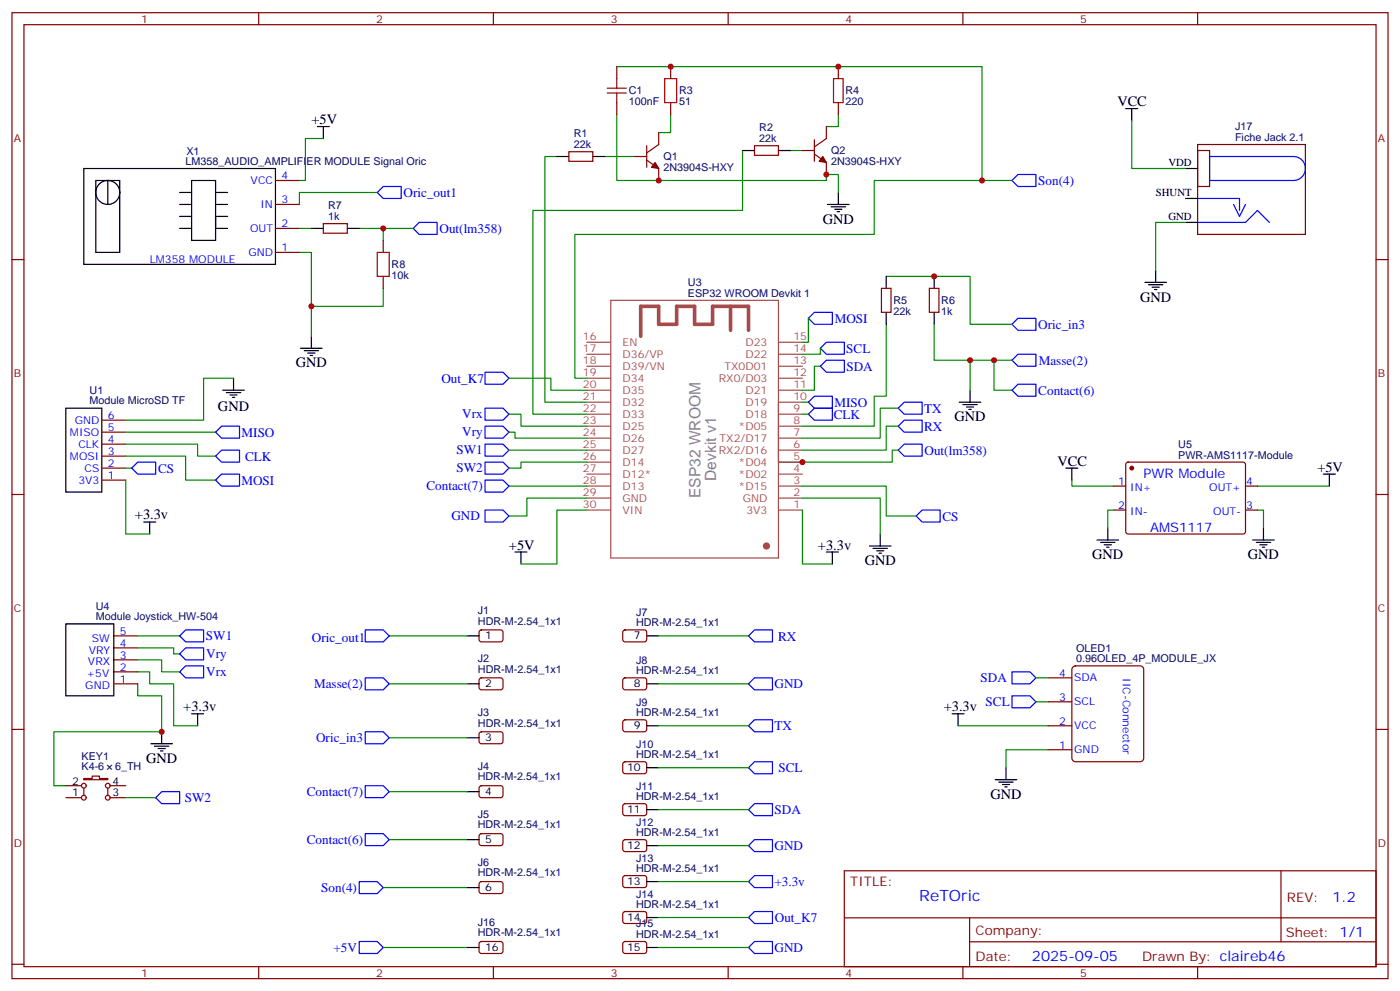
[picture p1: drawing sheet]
<svg xmlns="http://www.w3.org/2000/svg" width="412mm" height="292mm" viewBox="0 0 412 292" stroke-linecap="round" stroke-linejoin="round" font-family="sans-serif">
<g fill="none" stroke="#870000" stroke-width=".35">
<path d="M3.5 3.7h405.4v284.4h-405.4zM7.1 7.3h398.2v277.3h-398.2zM76.2 3.7v3.6M145.3 3.7v3.6M181.7 19.6v3.5M197.6 19.6v3.5M214.5 3.7v3.6M246.9 19.6v3.5M283.6 3.7v3.6M352.8 3.7v3.6M181.7 30.2v3.5M194 39v3.5l-3.5 2.5"/>
<path d="M197.6 30.2v3.5M243.4 37.3v3.5l-3.5 2.5M246.9 30.2v3.5M81.1 53.1h7.1M167.6 44.7h7v2.8h-7zM187 46.1h3.5M190.5 47.1l3.5 2.5v3.5M190.5 42.9v6.3M222.2 42.9h7.1v2.8h-7.1zM236.4 44.3h3.5M239.9 45.4l3.5 2.4v3.6M239.9 41.1v6.4"/>
<path d="M3.5 76.4h3.6M81.1 74.3h7.1M81.1 67.2h7.1M81.1 60.2h7.1M95.2 65.8h7.1v2.9h-7.1zM112.9 70.8v3.5M405.3 76.4h3.6M112.9 81.4v3.5M259.6 84.9h2.9v7h-2.9zM273.8 84.9h2.8v7h-2.8zM30 137.8h7M30 134.3h7"/>
<path d="M30 130.7h7M30 127.2h7M30 123.7h7M331.8 136.2l.5-.2 34.2 .1 .4 .6-.1 20.1-.6 .4-34.2-.1-.4-.6v-19.8zM3.5 145.6h3.6M30 141.3h7M328.1 143.1h3.5M328.1 150.1h3.5M366.9 143.1h3.5M366.9 150.1h3.5M405.3 145.6h3.6M33.5 197.8h7.1"/>
<path d="M33.5 194.2h7.1M33.5 190.7h7.1M33.5 187.2h7.1M141.3 185.6l.5-.2 5.9 .1 .5 .6-.1 2.4-.6 .4h-6l-.4-.7v-2.1zM141.3 199.7l.5-.2 5.9 .1 .5 .6-.1 2.4-.6 .5-6-.1-.4-.6v-2.2zM183.7 185.6l.4-.2 6 .1 .4 .6-.1 2.4-.6 .4h-5.9l-.5-.7v-2.1zM183.7 199.7l.4-.2 6 .1 .4 .6-.1 2.4-.6 .5-5.9-.1-.5-.6v-2.2zM308.7 199.5h7M316 196.4l.8-.4h19l.9 .4 .2 .7v26.1l-.5 .8-.6 .2h-19l-.9-.5-.2-.5v-26.1zM3.5 214.7h3.6M33.5 201.3h7.1M141.3 215.6l.5-.2 5.9 .1 .5 .6-.1 2.4-.6 .4h-6l-.4-.7v-2.1z"/>
<path d="M183.7 212.1l.4-.2h6l.4 .7-.1 2.4-.6 .4-5.9-.1-.5-.6v-2.1zM308.7 206.6h7M308.7 213.6h7M405.3 214.7h3.6M19.4 234.8h4.6M19.4 231.3h4.6M24.7 229.2h2.5v-.7h2.1v.7h2.4v.3h-7zM24.7 232v2.1M31.7 232v2.1M32.5 234.8h4.5M32.5 231.3h4.5M141.3 231.5l.5-.2h5.9l.5 .7-.1 2.4-.6 .4-6-.1-.4-.6v-2.1z"/>
<path d="M183.7 224.4l.4-.2 6 .1 .4 .6-.1 2.4-.6 .5-5.9-.1-.5-.7v-2.1zM183.7 236.8l.4-.2h6l.4 .7-.1 2.4-.6 .4-5.9-.1-.5-.6v-2.1zM308.7 220.7h7M141.3 245.6l.5-.2h5.9l.5 .7-.1 2.4-.6 .4h-6l-.4-.7v-2.1zM141.3 259.7l.5-.2 5.9 .1 .5 .6-.1 2.4-.6 .4h-6l-.4-.7v-2.1zM183.7 247.4l.4-.2h6l.4 .7-.1 2.4-.6 .4-5.9-.1-.5-.6v-2.1zM183.7 257.9l.4-.2 6 .1 .4 .6-.1 2.4-.6 .5-5.9-.1-.5-.6v-2.2zM248.7 256.3h156.6v28.3h-156.6zM377.3 256.4v20.8M141.3 277.3l.5-.2 5.9 .1 .5 .6-.1 2.4-.6 .5-6-.1-.4-.6v-2.2zM183.7 268.5l.4-.2 6 .1 .4 .6-.1 2.4-.6 .5-5.9-.1-.5-.7v-2.1zM183.7 277.3l.4-.2 6 .1 .4 .6-.1 2.4-.6 .5-5.9-.1-.5-.6v-2.2z"/>
<path d="M248.7 270.2h156.5M285.6 277.2h119.6M285.6 270.2v14.1M3.5 283.8h3.6M76.2 284.6v3.5M145.3 284.6v3.5M214.5 284.6v3.5M283.6 284.6v3.5M352.8 284.6v3.5M405.3 283.8h3.6"/>
<circle cx="24.7" cy="231.3" r=".71"/>
<circle cx="24.7" cy="234.8" r=".71"/>
<circle cx="31.8" cy="231.3" r=".71"/>
<circle cx="31.8" cy="234.8" r=".71"/>
</g>
<g fill="none" stroke="#000" stroke-width=".35">
<path d="M93.5 37.3h3.5M95.2 37.3v3.5M331.6 32h3.5M333.4 32v3.5M24.7 49.6h56.4v28.2h-56.4zM28.2 53.1h7.1v21.2h-7.1zM31.7 53.1v7.1M52.9 56.7h3.5M56.4 53.1h7.1v17.7h-7.1zM63.5 56.7h3.5M164 46.1h3.6M174.6 46.1h3.6"/>
<path d="M218.7 44.3h3.5M229.3 44.3h3.5M246.9 56.7v3.5M349.2 49.6h3.6M349.2 58.4h3.6M52.9 60.2h3.5M52.9 67.2h3.5M52.9 63.7h3.5M63.5 60.2h3.5M67 63.7h-3.5v3.5h3.5M91.7 67.2h3.5M102.3 67.2h3.5"/>
<path d="M243.8 60.2h6.3M244.8 60.9h4.3M245.9 61.6h2.1M246.6 62.3h.7M340.4 79.6v3.5M349.2 65.5h3.6M91.7 99v3.5M261.1 81.4v3.5M261.1 91.9v3.6M275.2 81.4v3.5M275.2 91.9v3.6M337.3 83.1h6.3"/>
<path d="M338.3 83.8h4.2M339.4 84.5h2.1M340.1 85.2h.7M65.6 114.9h6.4M66.7 115.6h4.2M67.7 116.3h2.1M68.4 117h.7M68.8 111.3v3.6M88.5 102.5h6.4M89.6 103.2h4.2M90.7 103.9h2.1M91.4 104.6h.7"/>
<path d="M282.6 118.4h6.3M283.6 119.1h4.3M284.7 119.8h2.1M285.8 114.9v3.5M19.4 120.2h10.6v24.7h-10.6zM285.4 120.5h.7M314 137.8h3.5M315.7 137.8v3.5M389.8 139.6h3.5M391.6 139.6v3.5M42.3 153.7h3.6M44.1 153.7v3.5"/>
<path d="M259.3 157.2v3.5M323.1 159h6.4M324.2 159.7h4.2M326.3 155.4v3.6M369 159h6.4M370.1 159.7h4.2M372.2 155.4v3.6M151.7 162.5h3.5M153.5 162.5v3.5M243.4 162.5h3.5M245.2 162.5v3.5M256.1 160.7h6.4"/>
<path d="M257.2 161.4h4.2M258.2 162.1h2.1M258.9 162.8h.7M325.3 160.4h2.1M326 161.1h.7M371.1 160.4h2.1M371.8 161.1h.7M19.4 183.7h14.1v21.1h-14.1zM137.6 187.2h3.5M190.5 187.2h3.5M44.4 218.9h6.4M45.5 219.6h4.2"/>
<path d="M47.6 215.4v3.5M56.4 210.1h3.6M58.2 210.1v3.5M137.6 201.3h3.5M137.6 217.2h3.5M190.5 201.3h3.5M190.5 213.6h3.5M280.5 210.1h3.5M282.2 210.1v3.5M46.6 220.3h2.1M47.3 221.1h.7M137.6 233h3.5"/>
<path d="M190.5 226h3.5M190.5 238.3h3.5M293.2 229.5h6.3M294.2 230.2h4.2M295.3 230.9h2.1M296 231.6h.7M296.3 226v3.5M137.6 247.2h3.5M190.5 248.9h3.5M190.5 259.5h3.5M137.6 261.3h3.5M137.6 278.9h3.5"/>
<path d="M190.5 270.1h3.5M190.5 278.9h3.5"/>
<circle cx="31.7" cy="56.7" r="3.5"/>
</g>
<g fill="none" stroke="#00f" stroke-width=".35">
<path d="M111.1 56.7l1.8-1.8h5.3v3.5h-5.3zM298.1 53.1l1.8-1.7h5.3v3.5h-5.3zM352.8 58.4h12.3v3.5M356.3 46.1h24.7a3.5 3.5 0 0 1 3.5 3.5 3.5 3.5 0 0 1-3.5 3.5h-24.7zM121.7 67.2l1.8-1.7h5.3v3.5h-5.3zM352.8 65.5h14.1l3.5-3.6 3.5 3.6M363.4 60.2l1.7 3.5 1.8-3.5M238.1 93.7l1.8-1.8h5.3v3.6h-5.3zM298.1 95.5l1.8-1.8h5.3v3.5h-5.3zM142.9 109.6h5.3l1.7 1.7-1.7 1.8h-5.3zM238.1 118.4l1.8-1.8h5.3v3.6h-5.3zM241.7 107.8l1.7-1.8h5.3v3.6h-5.3z"/>
<path d="M241.7 102.5l1.7-1.7h5.3v3.5h-5.3zM298.1 114.9l1.8-1.8h5.3v3.5h-5.3zM298.1 106l1.8-1.7h5.3v3.5h-5.3zM38.8 137.8l1.8-1.8h5.3v3.6h-5.3zM63.5 127.2l1.8-1.8h5.3v3.6h-5.3zM63.5 134.3l1.8-1.8h5.3v3.5h-5.3zM142.9 120.2h5.3l1.7 1.7-1.7 1.8h-5.3zM142.9 125.4h5.3l1.7 1.8-1.7 1.8h-5.3zM142.9 130.7h5.3l1.7 1.8-1.7 1.8h-5.3zM142.9 136h5.3l1.7 1.8-1.7 1.8h-5.3zM238.1 121.9l1.8-1.7h5.3v3.5h-5.3zM264.6 120.2l1.7-1.8h5.3v3.5h-5.3z"/>
<path d="M266.3 130.7h5.3v3.6h-5.3l-1.7-1.8zM266.3 123.7h5.3v3.5h-5.3l-1.7-1.8zM63.5 141.3l1.8-1.7h5.3v3.5h-5.3zM142.9 141.3h5.3l1.7 1.8-1.7 1.8h-5.3zM142.9 150.1h5.3l1.7 1.8-1.7 1.8h-5.3zM271.6 150.1h5.3v3.6h-5.3l-1.7-1.8zM52.9 187.2l1.8-1.8h5.3v3.5h-5.3zM52.9 192.5l1.8-1.8h5.3v3.5h-5.3zM52.9 197.8l1.8-1.8h5.3v3.5h-5.3zM107.6 185.4h5.3l1.8 1.8-1.8 1.7h-5.3zM107.6 199.5h5.3l1.8 1.8-1.8 1.8h-5.3zM220.5 187.2l1.7-1.8h5.3v3.5h-5.3z"/>
<path d="M222.2 199.5h5.3v3.6h-5.3l-1.7-1.8zM298.1 197.8h5.3l1.8 1.7-1.8 1.8h-5.3zM107.6 215.4h5.3l1.8 1.8-1.8 1.7h-5.3zM220.5 213.6l1.7-1.7h5.3v3.5h-5.3zM298.1 204.8h5.3l1.8 1.8-1.8 1.8h-5.3zM45.9 234.8l1.7-1.8h5.3v3.6h-5.3zM107.6 231.3h5.3l1.8 1.7-1.8 1.8h-5.3zM220.5 238.3l1.7-1.7h5.3v3.5h-5.3zM222.2 224.2h5.3v3.6h-5.3l-1.7-1.8zM105.8 259.5h5.3l1.8 1.8-1.8 1.7h-5.3zM107.6 245.4h5.3l1.8 1.8-1.8 1.7h-5.3zM220.5 248.9l1.7-1.7h5.3v3.5h-5.3z"/>
<path d="M220.5 259.5l1.7-1.8h5.3v3.6h-5.3zM105.8 277.1h5.3l1.8 1.8-1.8 1.8h-5.3zM220.5 278.9l1.7-1.8h5.3v3.6h-5.3zM222.2 268.3h5.3v3.6h-5.3l-1.7-1.8z"/>
</g>
<g fill="none" stroke="#008700" stroke-width=".35">
<path d="M181.7 19.6h107.6v33.5h-31.8v15.9h-88.2v42.3h3.6M181.7 33.7v19.4h61.7v-1.7h3.5v5.3M197.6 33.7v5.3h-3.6M246.9 33.7v3.6h-3.5M333.4 35.5v14.1h15.8M95.2 40.8h-5.2v12.3h-1.8M111.1 56.7h-22.9v3.5M164 46.1h-3.5v72.3h12.4M178.2 46.1h8.8M218.7 44.3v17.6h-61.7v60h15.9M232.8 44.3h3.6M289.3 53.1h8.8"/>
<path d="M88.2 74.3h3.5v24.7M88.2 67.2h3.5M105.8 67.2h15.9M112.9 67.2v3.6M349.2 65.5h-8.8v14.1M112.9 84.9v5.3h-21.2M238.1 93.7v7.1h-1.7M261.1 95.5v21.1h-3.6v8.8h-21.1M261.1 81.4h24.7v14.1h12.3M275.2 95.5v10.5h10.6M68.8 111.3h-8.8v12.4h-23M149.9 111.3h12.4v3.6h10.6"/>
<path d="M229.3 118.4v17.6h33.5v-3.5h1.8M236.4 118.4h1.7M241.7 102.5v1.8h-5.3M241.7 107.8h-1.8v7.1h-3.5M292.8 106v8.9h5.3M298.1 106h-12.3v8.9M37 130.7h21.2v3.6h5.3M37 134.3h17.7v7h8.8M37 127.2h26.5M37 137.8h1.8M149.9 121.9h3.6v3.5h19.4M149.9 127.2h1.8v1.8h21.2"/>
<path d="M149.9 132.5h23M172.9 136h-19.4v1.8h-3.6M236.4 121.9h1.7M264.6 120.2h-5.3v8.8h-22.9M264.6 125.4h-3.5v7.1h-24.7M37 141.3v15.9h7.1M149.9 143.1h23M172.9 150.1h-8.9v15.9h-10.5M172.9 146.6h-17.7v5.3h-5.3M236.4 150.1v15.9h8.8M236.4 146.6h22.9v10.6M236.4 143.1h24.7v8.8h8.8"/>
<path d="M315.7 141.3v1.8h12.4M328.1 150.1h-1.8v5.3M370.4 150.1h1.8v5.3M370.4 143.1h21.2M40.6 197.8h3.5v3.5h7.1v12.3h7M40.6 194.2h7v3.6h5.3M40.6 190.7h10.6v1.8h1.7M40.6 187.2h12.3M114.7 187.2h22.9M194 187.2h26.5M305.2 199.5h3.5M40.6 201.3v3.5h7v10.6h-31.7v15.9h3.5"/>
<path d="M114.7 201.3h22.9M114.7 217.2h22.9M194 213.6h26.5M194 201.3h26.5M282.2 213.6h26.5M305.2 206.6h3.5M37 234.8h8.9M114.7 233h22.9M194 226h26.5M194 238.3h26.5M308.7 220.7h-12.4v5.3M114.7 247.2h22.9"/>
<path d="M194 248.9h26.5M194 259.5h26.5M112.9 261.3h24.7M112.9 278.9h24.7M194 270.1h26.5M194 278.9h26.5"/>
</g>
<g fill="none" stroke="#a64a4a" stroke-width=".35">
<path d="M179.9 88.4h49.4v75.9h-49.4zM172.9 118.4h6.9M172.9 114.9h6.9M172.9 111.3h6.9M172.9 107.8h6.9M172.9 104.3h6.9M172.9 100.8h6.9M229.4 118.4h7M229.4 114.9h7M229.4 111.3h7M229.4 107.8h7M229.4 104.3h7"/>
<path d="M229.4 100.8h7M172.9 139.6h6.9M172.9 136h6.9M172.9 132.5h6.9M172.9 129h6.9M172.9 125.4h6.9M172.9 121.9h6.9M229.4 139.6h7M229.4 136h7M229.4 132.5h7M229.4 129h7M229.4 125.4h7"/>
<path d="M229.4 121.9h7M172.9 150.1h6.9M172.9 146.6h6.9M172.9 143.1h6.9M229.4 150.1h7M229.4 146.6h7M229.4 143.1h7"/>
</g>
<circle cx="225.8" cy="160.7" r=".88" fill="#a64a4a" stroke="#a64a4a" stroke-width=".35"/>
<path d="M215.2 90.2v7M220.5 97.2v-7h-10.6v5.3h-5.3v-5.3h-5.3v5.3h-5.3v-5.3h-5.3v8.8" fill="none" stroke="#a64a4a" stroke-width="1.1"/>
<path d="M352.8 44.3h3.5v10.6h-3.5zM352.8 42.5h31.7v26.5h-31.7z" fill="none" stroke="#800000" stroke-width=".35"/>
<g fill="#870000" stroke="#870000" stroke-width=".35">
<path d="M193 47.8l1 1.8-2.1-.4z"/>
<path d="M242.4 46.1l1 1.7-2.1-.3z"/>
<circle cx="333.4" cy="137.8" r=".53"/>
</g>
<path d="M178.9 27.4h5.6M178.9 26h5.6M181.7 23.1v2.9M181.7 27.4v2.8M195.8 23.1h3.5v7.1h-3.5zM245.5 23.1h2.9v7.1h-2.9zM111.1 74.3h3.6v7.1h-3.6z" fill="none" stroke="#a10000" stroke-width=".35"/>
<g fill="#c00">
<circle cx="292.8" cy="106" r=".88"/>
<circle cx="236.4" cy="136" r=".88"/>
<circle cx="285.8" cy="106" r=".88"/>
<circle cx="289.3" cy="53.1" r=".88"/>
<circle cx="47.6" cy="215.4" r=".88"/>
<circle cx="91.7" cy="90.2" r=".88"/>
<circle cx="112.9" cy="67.2" r=".88"/>
<circle cx="246.9" cy="19.6" r=".88"/>
<circle cx="197.6" cy="19.6" r=".88"/>
<circle cx="275.2" cy="81.4" r=".88"/>
<circle cx="194" cy="53.1" r=".88"/>
<circle cx="243.4" cy="51.4" r=".88"/>
</g>
<g font-size="4.6" fill="#838383">
<text x="211" y="141.5" transform="rotate(-90 211 141.5)">Devkit v1</text>
<text x="206.4" y="146.6" transform="rotate(-90 206.4 146.6)">ESP32 WROOM</text>
</g>
<text font-size="4.6" fill="#00f" x="270.8" y="265.4">ReTOric</text>
<g font-size="4.2">
<text x="329.1" y="31.3">VCC</text>
<text x="91.7" y="36.5">+5V</text>
<text x="242.4" y="65.8">GND</text>
<text x="335.8" y="88.8">GND</text>
<text x="87.1" y="108.2">GND</text>
<text x="64.2" y="121">GND</text>
<text x="281.2" y="124">GND</text>
<text x="311.5" y="137.1">VCC</text>
<text x="388.1" y="138.9">+5V</text>
<text x="39.7" y="152.6">+3.3v</text>
<text x="149.9" y="161.8">+5V</text>
<text x="240.9" y="161.8">+3.3v</text>
<text x="254.7" y="166.4">GND</text>
<text x="321.7" y="164.6">GND</text>
<text x="367.6" y="164.6">GND</text>
<text x="54" y="209.4">+3.3v</text>
<text x="278" y="209.4">+3.3v</text>
<text x="43" y="224.6">GND</text>
<text x="291.7" y="235.2">GND</text>
</g>
<g font-size="4.2" fill="#00f">
<text x="392.5" y="265.6">1.2</text>
<text x="304" y="283">2025-09-05</text>
</g>
<g font-size="3.9" fill="#00f">
<text x="118.9" y="58">Oric_out1</text>
<text x="305.9" y="54.5">Son(4)</text>
<text x="129.5" y="68.6">Out(lm358)</text>
<text x="245.9" y="95">MOSI</text>
<text x="305.9" y="96.8">Oric_in3</text>
<text x="249.3" y="103.9">SCL</text>
<text x="306" y="107.4">Masse(2)</text>
<text x="130" y="112.6">Out_K7</text>
<text x="249.3" y="109.2">SDA</text>
<text x="245.8" y="119.7">MISO</text>
<text x="305.9" y="116.2">Contact(6)</text>
<text x="136.2" y="123.2">Vrx</text>
<text x="245.6" y="123.3">CLK</text>
<text x="272.2" y="121.5">TX</text>
<text x="71.2" y="128.6">MISO</text>
<text x="136.2" y="128.5">Vry</text>
<text x="272.2" y="126.8">RX</text>
<text x="72.2" y="135.6">CLK</text>
<text x="134.4" y="133.8">SW1</text>
<text x="272.3" y="133.9">Out(lm358)</text>
<text x="46.6" y="139.1">CS</text>
<text x="71.1" y="142.7">MOSI</text>
<text x="134.4" y="139.1">SW2</text>
<text x="336.9" y="140.6">PWR Module</text>
<text x="125.6" y="144.4">Contact(7)</text>
<text x="133" y="153.1">GND</text>
<text x="277.6" y="153.3">CS</text>
<text x="338.8" y="156.5">AMS1117</text>
<text x="60.7" y="188.5">SW1</text>
<text x="91.9" y="188.9">Oric_out1</text>
<text x="229.2" y="188.6">RX</text>
<text x="60.7" y="193.7">Vry</text>
<text x="60.7" y="199">Vrx</text>
<text x="92.5" y="202.5">Masse(2)</text>
<text x="228.1" y="202.6">GND</text>
<text x="288.8" y="200.8">SDA</text>
<text x="290.3" y="207.9">SCL</text>
<text x="228.1" y="214.9">TX</text>
<text x="93.1" y="218.4">Oric_in3</text>
<text x="229.3" y="227.3">SCL</text>
<text x="54.4" y="236.1">SW2</text>
<text x="90.4" y="234.3">Contact(7)</text>
<text x="228.1" y="239.7">SDA</text>
<text x="90.4" y="248.4">Contact(6)</text>
<text x="228.1" y="250.3">GND</text>
<text x="94.6" y="262.5">Son(4)</text>
<text x="228.1" y="260.9">+3.3v</text>
<text x="228.2" y="271.4">Out_K7</text>
<text x="98.2" y="280.2">+5V</text>
<text x="228.1" y="280.3">GND</text>
</g>
<g font-size="3.9" fill="#800">
<text x="250.5" y="260.9">TITLE:</text>
<text x="379.1" y="265.6">REV:</text>
<text x="287.4" y="275.1">Company:</text>
<text x="378.7" y="275.7">Sheet: 1/1</text>
<text x="287.4" y="282.8">Date:</text>
<text x="336.4" y="282.9">Drawn By: claireb46</text>
</g>
<g font-size="3.2" fill="#800">
<text x="41.6" y="6.7">1</text>
<text x="110.8" y="6.7">2</text>
<text x="179.9" y="6.7">3</text>
<text x="249.1" y="6.7">4</text>
<text x="318.2" y="6.7">5</text>
<text x="4.1" y="41.8">A</text>
<text x="405.9" y="41.8">A</text>
<text x="4.1" y="111">B</text>
<text x="405.9" y="111">B</text>
<text x="4.1" y="180.1">C</text>
<text x="405.9" y="180.1">C</text>
<text x="4.1" y="249.3">D</text>
<text x="405.9" y="249.3">D</text>
<text x="41.6" y="287.5">1</text>
<text x="110.8" y="287.5">2</text>
<text x="179.9" y="287.5">3</text>
<text x="249.1" y="287.5">4</text>
<text x="318.2" y="287.5">5</text>
</g>
<g font-size="3.2" fill="#000080">
<text x="185.2" y="27.8">C1</text>
<text x="200" y="27.8">R3</text>
<text x="249.1" y="27.8">R4</text>
<text x="185.2" y="31">100nF</text>
<text x="200" y="31">51</text>
<text x="249.1" y="31">220</text>
<text x="169" y="40.4">R1</text>
<text x="223.7" y="41.8">22k</text>
<text x="223.7" y="38.7">R2</text>
<text x="363.8" y="41.5">Fiche Jack 2.1</text>
<text x="363.8" y="38.4">J17</text>
<text x="54.9" y="45.5">X1</text>
<text x="169" y="43.6">22k</text>
<text x="195.4" y="47.2">Q1</text>
<text x="244.8" y="45.4">Q2</text>
<text x="54.6" y="48.5">LM358_AUDIO_AMPLIFIER MODULE Signal Oric</text>
<text x="195.4" y="50.4">2N3904S-HXY</text>
<text x="244.8" y="48.6">2N3904S-HXY</text>
<text x="96.7" y="64.8">1k</text>
<text x="96.7" y="61.6">R7</text>
<text x="115.4" y="82.1">10k</text>
<text x="115.4" y="79">R8</text>
<text x="202.6" y="87.3">ESP32 WROOM Devkit 1</text>
<text x="202.6" y="84.2">U3</text>
<text x="263.2" y="89.5">R5</text>
<text x="277.3" y="89.5">R6</text>
<text x="263.2" y="92.7">22k</text>
<text x="277.3" y="92.7">1k</text>
<text x="26.4" y="118.9">Module MicroSD TF</text>
<text x="26.4" y="115.9">U1</text>
<text x="347.1" y="131.9">U5</text>
<text x="347.1" y="135">PWR-AMS1117-Module</text>
<text x="28.2" y="179.5">U4</text>
<text x="28.2" y="182.6">Module Joystick_HW-504</text>
<text x="140.8" y="184">HDR-M-2.54_1x1</text>
<text x="140.8" y="180.9">J1</text>
<text x="187.3" y="184.4">HDR-M-2.54_1x1</text>
<text x="187.3" y="181.3">J7</text>
<text x="317" y="191.9">OLED1</text>
<text x="140.8" y="195">J2</text>
<text x="187.3" y="195.4">J8</text>
<text x="317" y="194.9">0.96OLED_4P_MODULE_JX</text>
<text x="140.8" y="198.1">HDR-M-2.54_1x1</text>
<text x="187.3" y="198.5">HDR-M-2.54_1x1</text>
<text x="187.3" y="207.7">J9</text>
<text x="140.8" y="213.9">HDR-M-2.54_1x1</text>
<text x="140.8" y="210.9">J3</text>
<text x="187.3" y="210.8">HDR-M-2.54_1x1</text>
<text x="187.3" y="220.1">J10</text>
<text x="24" y="226.6">K4-6</text>
<text x="24" y="223.6">KEY1</text>
<text x="33.9" y="226.6">6_TH</text>
<text x="140.7" y="226.6">J4</text>
<text x="187.3" y="223.2">HDR-M-2.54_1x1</text>
<text x="140.7" y="229.7">HDR-M-2.54_1x1</text>
<text x="187.3" y="232.4">J11</text>
<text x="187.3" y="235.5">HDR-M-2.54_1x1</text>
<text x="140.7" y="243.8">HDR-M-2.54_1x1</text>
<text x="140.7" y="240.7">J5</text>
<text x="187.3" y="243">J12</text>
<text x="187.3" y="246.1">HDR-M-2.54_1x1</text>
<text x="140.7" y="257.9">HDR-M-2.54_1x1</text>
<text x="140.7" y="254.8">J6</text>
<text x="187.3" y="256.7">HDR-M-2.54_1x1</text>
<text x="187.3" y="253.6">J13</text>
<text x="187.3" y="267.3">HDR-M-2.54_1x1</text>
<text x="187.3" y="264.2">J14</text>
<text x="140.7" y="275.5">HDR-M-2.54_1x1</text>
<text x="140.7" y="272.5">J16</text>
<text x="187.3" y="273">J15</text>
<text x="187.3" y="276.1">HDR-M-2.54_1x1</text>
</g>
<g font-size="3.2" fill="#00f">
<text x="82.9" y="52.8">4</text>
<text x="73.8" y="54.2">VCC</text>
<text x="82.9" y="59.8">3</text>
<text x="76.7" y="61.2">IN</text>
<text x="73.7" y="68.3">OUT</text>
<text x="82.9" y="66.9">2</text>
<text x="44.1" y="77.3">LM358 MODULE</text>
<text x="73.2" y="75.4">GND</text>
<text x="82.9" y="73.9">1</text>
<text x="22" y="124.7">GND</text>
<text x="31.7" y="123.3">6</text>
<text x="20.6" y="128.3">MISO</text>
<text x="23.1" y="131.8">CLK</text>
<text x="31.7" y="130.4">4</text>
<text x="31.7" y="126.9">5</text>
<text x="20.6" y="135.3">MOSI</text>
<text x="31.7" y="137.4">2</text>
<text x="31.7" y="133.9">3</text>
<text x="23.1" y="142.4">3V3</text>
<text x="24.9" y="138.9">CS</text>
<text x="31.7" y="141">1</text>
<text x="329.4" y="142.7">1</text>
<text x="367.1" y="142.7">4</text>
<text x="329.4" y="149.8">2</text>
<text x="332.9" y="144.5">IN+</text>
<text x="356.2" y="144.5">OUT+</text>
<text x="367.1" y="149.8">3</text>
<text x="332.9" y="151.6">IN-</text>
<text x="357.4" y="151.6">OUT-</text>
<text x="27" y="188.8">SW</text>
<text x="35.3" y="190.4">4</text>
<text x="35.3" y="186.8">5</text>
<text x="25.9" y="195.9">VRX</text>
<text x="26.1" y="192.4">VRY</text>
<text x="35.3" y="197.4">2</text>
<text x="35.3" y="193.9">3</text>
<text x="25.1" y="202.9">GND</text>
<text x="25.5" y="199.4">+5V</text>
<text x="35.3" y="200.9">1</text>
<text x="312" y="199.2">4</text>
<text x="316.4" y="200.6">SDA</text>
<text x="330.7" y="199.6" transform="rotate(90 330.7 199.6)">IIC-Connector</text>
<text x="312" y="206.2">3</text>
<text x="316.4" y="207.6">SCL</text>
<text x="312" y="213.3">2</text>
<text x="316.4" y="214.7">VCC</text>
<text x="312" y="220.3">1</text>
<text x="316.4" y="221.8">GND</text>
</g>
<g font-size="3.2">
<text x="344.2" y="48.9">VDD</text>
<text x="340.5" y="57.7">SHUNT</text>
<text x="344.2" y="64.8">GND</text>
<text x="142.9" y="188.2">1</text>
<text x="186.7" y="188.2">7</text>
<text x="142.9" y="202.4">2</text>
<text x="186.7" y="202.4">8</text>
<text x="186.7" y="214.7">9</text>
<text x="142.9" y="218.2">3</text>
<text x="184.7" y="227">10</text>
<text x="21.3" y="230.9">2</text>
<text x="33.2" y="230.9">4</text>
<text x="21.3" y="234.5">1</text>
<text x="33.2" y="234.5">3</text>
<text x="142.9" y="234.1">4</text>
<text x="184.7" y="239.4">11</text>
<text x="142.9" y="248.2">5</text>
<text x="184.7" y="250">12</text>
<text x="142.9" y="262.3">6</text>
<text x="184.7" y="260.6">13</text>
<text x="184.7" y="271.1">14</text>
<text x="142.9" y="280">16</text>
<text x="184.7" y="280">15</text>
</g>
<g font-size="3.2" fill="#a54b4b">
<text x="171.7" y="100.1">16</text>
<text x="183.4" y="101.8">EN</text>
<text x="219.6" y="101.8">D23</text>
<text x="233.7" y="100.1">15</text>
<text x="171.7" y="103.6">17</text>
<text x="171.7" y="107.1">18</text>
<text x="183.4" y="105.3">D36/VP</text>
<text x="219.6" y="105.3">D22</text>
<text x="233.7" y="107.1">13</text>
<text x="233.7" y="103.6">14</text>
<text x="171.7" y="110.6">19</text>
<text x="183.4" y="108.8">D39/VN</text>
<text x="183.4" y="112.4">D34</text>
<text x="211.7" y="112.4">RX0/D03</text>
<text x="213.4" y="108.8">TX0D01</text>
<text x="233.7" y="110.6">12</text>
<text x="171.7" y="114.2">20</text>
<text x="171.7" y="117.7">21</text>
<text x="183.4" y="115.9">D35</text>
<text x="183.4" y="119.4">D32</text>
<text x="219.6" y="119.4">D19</text>
<text x="219.6" y="115.9">D21</text>
<text x="233.7" y="117.7">10</text>
<text x="233.7" y="114.2">11</text>
<text x="171.7" y="121.2">22</text>
<text x="171.7" y="124.8">23</text>
<text x="183.4" y="123">D33</text>
<text x="219.6" y="123">D18</text>
<text x="233.7" y="124.8">8</text>
<text x="233.7" y="121.2">9</text>
<text x="171.7" y="128.3">24</text>
<text x="171.7" y="131.8">25</text>
<text x="183.4" y="126.5">D25</text>
<text x="183.4" y="130">D26</text>
<text x="212" y="130">TX2/D17</text>
<text x="217.6" y="126.5">*D05</text>
<text x="233.7" y="131.8">6</text>
<text x="233.7" y="128.3">7</text>
<text x="171.7" y="135.3">26</text>
<text x="183.4" y="133.5">D27</text>
<text x="183.4" y="137.1">D14</text>
<text x="211.7" y="133.5">RX2/D16</text>
<text x="217.6" y="137.1">*D04</text>
<text x="233.7" y="135.3">5</text>
<text x="171.7" y="138.9">27</text>
<text x="171.7" y="142.4">28</text>
<text x="183.4" y="140.6">D12*</text>
<text x="217.6" y="140.6">*D02</text>
<text x="233.7" y="142.4">3</text>
<text x="233.7" y="138.9">4</text>
<text x="171.7" y="145.9">29</text>
<text x="171.7" y="149.4">30</text>
<text x="183.4" y="144.1">D13</text>
<text x="183.4" y="147.7">GND</text>
<text x="217.6" y="144.1">*D15</text>
<text x="218.8" y="147.7">GND</text>
<text x="233.7" y="149.4">1</text>
<text x="233.7" y="145.9">2</text>
<text x="183.4" y="151.2">VIN</text>
<text x="219.9" y="151.2">3V3</text>
</g>
</svg>
